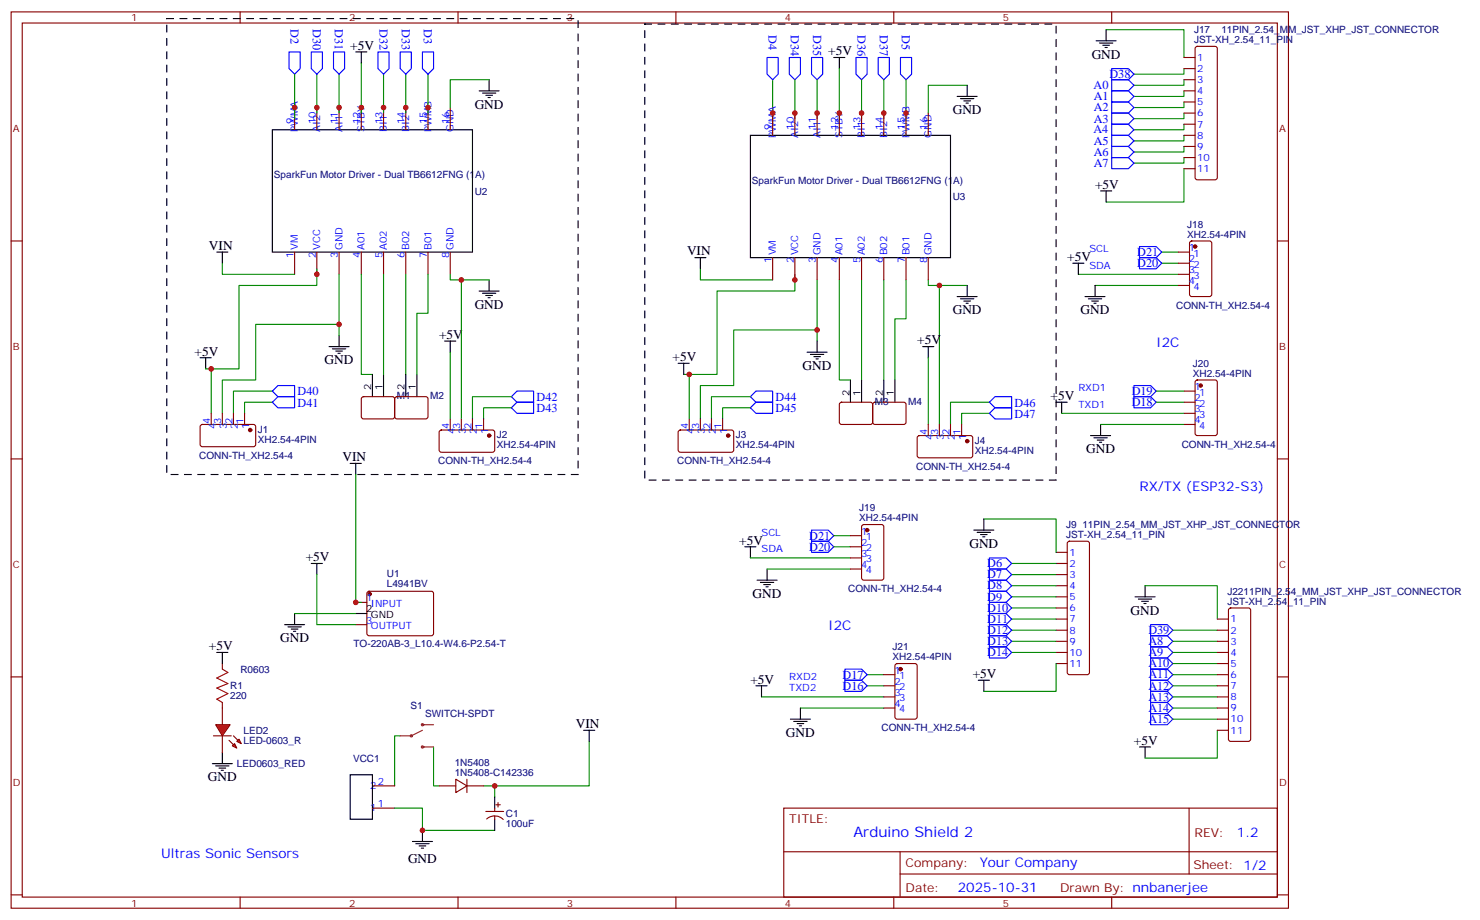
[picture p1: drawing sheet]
<svg xmlns="http://www.w3.org/2000/svg" width="470mm" height="292mm" viewBox="0 0 470 292" stroke-linecap="round" stroke-linejoin="round" font-family="sans-serif">
<g fill="none" stroke="#870000" stroke-width=".35">
<path d="M3.5 3.8h405.4v284.3h-405.4zM7.1 7.3h398.2v277.3h-398.2zM76.2 3.8v3.5M145.3 3.8v3.5M214.5 3.8v3.5M283.6 3.8v3.5M352.8 3.8v3.5M3.5 76.4h3.6M405.3 76.4h3.6M3.5 145.6h3.6M405.3 145.6h3.6M3.5 214.7h3.6"/>
<path d="M70.6 210.5v1.8M405.3 214.7h3.6M70.6 222.8v1.8M248.7 256.4h156.6v28.2h-156.6zM377.3 256.4v20.9M248.7 270.2h156.5M285.6 277.3h119.6M285.6 270.2v14.1M3.5 283.9h3.6M76.2 284.6v3.5M145.3 284.6v3.5M214.5 284.6v3.5"/>
<path d="M283.6 284.6v3.5M352.8 284.6v3.5M405.3 283.9h3.6"/>
</g>
<path d="M204.6 7.7h130.5v144.6h-130.5z" fill="none" stroke="#000" stroke-width=".35" stroke-dasharray="2.1 2.1"/>
<g fill="none" stroke="#000" stroke-width=".35">
<path d="M340.4 83.5h3.6M342.2 83.5v3.5M344.3 94.1h6.4M345.4 94.8h4.2M346.4 95.5h2.1M347.1 96.2h.7M347.5 90.6v3.5M335.1 127.6h3.6M336.9 127.6v3.5M346.1 138.2h6.3M347.1 138.9h4.3M348.2 139.6h2.1"/>
<path d="M349.2 134.7v3.5M111.1 147h3.6M112.9 147v3.5M348.9 140.3h.7M68.8 207h3.5M70.6 207v3.5M70.6 238.7v3.6M67.4 242.3h6.3M68.4 243h4.3M69.5 243.7h2.1M70.2 244.4h.7"/>
</g>
<path d="M368.7 80h5.2M342.2 87h31.7M347.5 90.6h26.4M368.7 83.5h5.2M336.9 131.1h38.8M349.2 134.7h26.5M366.9 124.1h8.8M366.9 127.6h8.8" fill="none" stroke="#008700" stroke-width=".35"/>
<path d="M361.6 78.2h5.3l1.8 1.8-1.8 1.7h-5.3zM361.6 81.7h5.3l1.8 1.8-1.8 1.8h-5.3zM359.8 122.3h5.3l1.8 1.8-1.8 1.7h-5.3zM359.8 125.8h5.3l1.8 1.8-1.8 1.8h-5.3z" fill="none" stroke="#00f" stroke-width=".35"/>
<path d="M70.6 212.3l1.7 1-3.5 1.8 3.5 1.8-3.5 1.4 3.5 1.7-3.5 1.8 1.8 1" fill="none" stroke="#a10000" stroke-width=".35"/>
<g fill="#f00" stroke="#870000" stroke-width=".35">
<path d="M68.4 229.9h4.6l-2.4 3.5z"/>
<path d="M67.7 233.4h5.7z"/>
</g>
<g fill="#870000" stroke="#870000" stroke-width=".35">
<path d="M74.1 233.4l1.4 1.4z"/>
<path d="M72.7 234.8l1.4 1.5z"/>
</g>
<g fill="#f00" stroke="#870000" stroke-width=".35">
<path d="M75.1 235.2l.7-.7 .8 1.4z"/>
<path d="M74.4 235.9l.7 1.4-1.4-.7z"/>
</g>
<g fill="none" stroke="#870000" stroke-width=".35">
<path d="M375.7 18.2h3.5M379.5 14.9l.4-.2h5.7l.5 .2 .2 .5v40.9l-.2 .5-.5 .2h-5.7l-.5-.2-.2-.5v-40.9zM93.5 34.1v7.1M100.5 34.1v7.1M107.6 34.1v7.1M114.7 34.1v7.1M121.7 34.1v7.1M128.8 34.1v7.1M135.8 34.1v7.1M142.9 34.1v7.1M245.2 35.9v7M252.2 35.9v7"/>
<path d="M259.3 35.9v7M266.3 35.9v7M273.4 35.9v7M280.5 35.9v7M287.5 35.9v7M294.6 35.9v7M375.7 21.8h3.5M375.7 25.3h3.5M375.7 28.8h3.5M375.7 32.3h3.5M375.7 35.9h3.5M375.7 39.4h3.5"/>
<path d="M375.7 42.9h3.5M375.7 46.5h3.5M375.7 50h3.5M375.7 53.5h3.5M93.5 80v7M100.5 80v7M107.6 80v7M114.7 80v7M121.7 80v7M128.8 80v7M135.8 80v7M142.9 80v7"/>
<path d="M373.9 80h3.6M377.7 76.7l.5-.3h5.6l.7 .5v16.5l-.4 .6-5.9 .1-.7-.5v-16.4zM245.2 81.7v7.1M252.2 81.7v7.1M259.3 81.7v7.1M266.3 81.7v7.1M273.4 81.7v7.1M280.5 81.7v7.1M287.5 81.7v7.1M294.6 81.7v7.1M373.9 83.5h3.6M373.9 87h3.6"/>
<path d="M373.9 90.6h3.6M63.7 134.9l.5-.2h16.5l.4 .7v5.9l-.7 .4-16.5-.1-.4-.6v-5.6zM67 131.1v3.6M70.6 131.1v3.6M74.1 131.1v3.6M77.6 131.1v3.6M114.9 126l.5-.2 9.4 .1 .4 .6v6l-.7 .4-9.4-.1-.4-.6v-5.7zM125.5 126l.4-.2 9.5 .1 .4 .6v6l-.7 .4-9.4-.1-.5-.6v-5.7zM139.6 136.6l.5-.2 16.5 .1 .4 .6-.1 5.9-.6 .5-16.5-.1-.5-.6v-5.7zM142.9 132.9v3.5M146.4 132.9v3.5M149.9 132.9v3.5"/>
<path d="M153.5 132.9v3.5M215.4 136.6l.5-.2 16.5 .1 .4 .6v5.9l-.7 .5-16.5-.1-.4-.6v-5.7zM218.7 132.9v3.5M222.2 132.9v3.5M225.8 132.9v3.5M229.3 132.9v3.5M266.6 127.8l.5-.2 9.4 .1 .4 .6v5.9l-.7 .5-9.4-.1-.5-.7v-5.6zM277.2 127.8l.4-.2 9.5 .1 .4 .6-.1 5.9-.6 .5-9.4-.1-.5-.7v-5.6zM291.3 138.4l.4-.2h16.5l.5 .7-.1 5.9-.6 .4h-16.5l-.5-.7v-5.6zM294.6 134.7v3.5M298.1 134.7v3.5M301.6 134.7v3.5"/>
<path d="M305.2 134.7v3.5M375.7 124.1h3.5M375.7 127.6h3.5M375.7 131.1h3.5M375.7 134.7h3.5M379.5 120.8l.4-.3h5.7l.6 .5 .1 16.5-.5 .6-5.9 .1-.6-.5-.1-16.5zM269.9 169.9h3.5M269.9 173.5h3.5M269.9 177h3.5M273.6 166.6l.5-.2h5.7l.6 .4 .1 16.5-.5 .7h-5.9l-.6-.4-.1-16.5zM335.1 175.2h3.6M335.1 178.8h3.6"/>
<path d="M338.9 171.9l.5-.2h5.6l.5 .2 .2 .5v40.9l-.2 .5-.5 .2h-5.6l-.5-.2-.2-.5v-40.9zM112.9 191.1h3.5M112.9 198.2h3.5M116.7 187.8l.4-.2h20.1l.4 .7-.1 13-.6 .4-20.1-.1-.4-.6v-12.7zM269.9 180.5h3.5M335.1 196.4h3.6M335.1 199.9h3.6M335.1 182.3h3.6M335.1 185.8h3.6M335.1 189.3h3.6M335.1 192.9h3.6M386.3 196.4h3.5"/>
<path d="M386.3 199.9h3.5M390.1 193.1l.4-.2h5.7l.5 .2 .2 .5v40.9l-.3 .5-.4 .2h-5.7l-.5-.2-.2-.5v-40.9zM280.5 214h3.5M280.5 217.6h3.5M284.2 210.7l.5-.2h5.6l.7 .4v16.5l-.4 .7h-5.9l-.7-.4v-16.5zM335.1 203.4h3.6M335.1 207h3.6M335.1 210.5h3.6M386.3 203.4h3.5M386.3 207h3.5M386.3 210.5h3.5M386.3 214h3.5"/>
<path d="M386.3 217.6h3.5M70.6 224.6v5.3M70.6 233.4v5.3M280.5 221.1h3.5M280.5 224.6h3.5M386.3 221.1h3.5M386.3 224.6h3.5M386.3 228.1h3.5M386.3 231.7h3.5M118.2 249.3h7M118.2 256.4h7M139.3 249.3h5.3"/>
<path d="M144.6 247.2l3.6 2.1-3.6 2.1zM148.2 249.3h5.3M148.2 247.2v4.2M154.2 257.4h5.6M154.4 259.8a3.8 3.8 0 0 1 5.3 .2M157 256.4v1M157 258.8v1.1M157.3 255.3h1.4M158 254.6v1.4"/>
</g>
<g fill="none" stroke="#008700" stroke-width=".35">
<path d="M351 9.4h24.7v8.8M93.5 23.5v14.1M100.5 23.5v12.4M107.6 23.5v12.4M114.7 20v15.9M121.7 23.5v12.4M128.8 23.5v12.4M135.8 23.5v12.4M155.2 25.3h-12.3v8.8M245.2 25.3v14.1M252.2 25.3v12.3M259.3 25.3v12.3"/>
<path d="M266.3 21.8v15.8M273.4 25.3v12.3M280.5 25.3v12.3M287.5 25.3v12.3M306.9 27.1h-12.3v8.8M375.7 21.8v1.7h-15.9M375.7 39.4v1.8h-15.9M375.7 35.9v1.7h-15.9M375.7 32.3v1.8h-15.9M375.7 28.8v1.8h-15.9M375.7 25.3v1.8h-15.9M375.7 53.5v10.6h-24.7"/>
<path d="M375.7 50v1.8h-15.9M375.7 46.5v1.7h-15.9M375.7 42.9v1.8h-15.9M70.6 83.5v3.5h22.9M100.5 85.3v5.3h-24.7v26.4h-10.5M107.6 87v19.4M114.7 87v31.8h3.5M121.7 87v31.8M128.8 87v31.8M135.8 87v12.4h-3.5v19.4M142.9 87v1.8h12.3M146.4 88.8v44.1"/>
<path d="M222.2 85.3v3.5h23M252.2 87v5.3h-24.7v26.5h-10.5M259.3 88.8v19.4M266.3 88.8v31.7h3.6M273.4 88.8v31.7M280.5 88.8v31.7M287.5 88.8v12.3h-3.5v19.4M294.6 88.8v1.8h12.3M298.1 90.6v44.1M67 117v14.1M107.6 102.9h-26.5v17.6h-10.5v10.6M142.9 111.7v21.2"/>
<path d="M218.7 118.8v14.1M259.3 104.7h-26.5v17.6h-10.6v10.6M294.6 113.5v21.2M86.4 127.6h-8.8v3.5M86.4 124.1h-12.3v7M162.3 125.8h-12.4v7.1M162.3 129.4h-8.8v3.5M238.1 125.8h-12.3v7.1M238.1 129.4h-8.8v3.5M314 131.1h-8.8v3.6M314 127.6h-12.4v7.1M112.9 150.5v40.6h1.8"/>
<path d="M238.1 177h31.8M264.6 169.9h5.3M264.6 173.5h5.3M312.2 164.6h22.9v10.6M321 178.8h14.1M93.5 194.6h19.4M100.5 182.3v15.9h12.4M243.4 180.5h26.5M321 199.9h14.1M321 196.4h14.1M321 192.9h14.1M321 189.3h14.1"/>
<path d="M321 185.8h14.1M321 182.3h14.1M363.4 185.8h22.9v10.6M372.2 199.9h14.1M275.2 217.6h5.3M275.2 214h5.3M321 203.4h14.1M321 207h14.1M335.1 210.5v8.8h-22.9M372.2 217.6h14.1M372.2 214h14.1M372.2 203.4h14.1"/>
<path d="M372.2 207h14.1M372.2 210.5h14.1M127 233.4h-1.8v15.9M137.6 237v12.3h1.7M187 235.2v14.1h-33.5M241.7 221.1h38.8M254 224.6h26.5M372.2 224.6h14.1M372.2 221.1h14.1M372.2 228.1h14.1M386.3 231.7v8.8h-22.9M125.2 256.4h8.9v7h22.9"/>
<path d="M157 249.3v3.5"/>
</g>
<g fill="none" stroke="#000" stroke-width=".35">
<path d="M112.9 16.5h3.5M114.7 16.5v3.5M264.6 18.2h3.5M266.3 18.2v3.6M347.8 12.9h6.4M348.9 13.7h4.2M350 14.4h2.1M350.7 15.1h.7M351 9.4v3.5M152 28.8h6.4M153.1 29.5h4.2M154.2 30.2h2.1"/>
<path d="M154.9 30.9h.7M155.2 25.3v3.5M303.7 30.6h6.4M304.8 31.3h4.2M305.9 32h2.1M306.6 32.7h.7M306.9 27.1v3.5M86.4 41.2h63.5v38.8h-63.5zM238.1 42.9h63.5v38.8h-63.5zM68.8 80h3.5M70.6 80v3.5M349.2 60.6h3.6"/>
<path d="M351 60.6v3.5M152 92.3h6.4M153.1 93h4.2M154.2 93.7h2.1M154.9 94.4h.7M155.2 88.8v3.5M220.5 81.7h3.5M222.2 81.7v3.6M303.7 94.1h6.4M304.8 94.8h4.2M305.9 95.5h2.1M306.6 96.2h.7"/>
<path d="M306.9 90.6v3.5M63.5 113.5h3.5M65.3 113.5v3.5M104.4 110h6.4M105.5 110.7h4.2M106.5 111.4h2.2M107.2 112.1h.7M107.6 106.4v3.6M118.2 118.8v7M121.7 118.8v7M128.8 118.8v7M132.3 118.8v7"/>
<path d="M141.1 108.2h3.5M142.9 108.2v3.5M215.2 115.3h3.5M217 115.3v3.5M256.1 111.7h6.4M257.2 112.4h4.2M258.2 113.1h2.1M258.9 113.8h.7M259.3 108.2v3.5M292.8 110h3.5M294.6 110v3.5M269.9 120.5v7.1"/>
<path d="M273.4 120.5v7.1M280.5 120.5v7.1M284 120.5v7.1M98.8 178.8h3.5M100.5 178.8v3.5M236.4 173.5h3.5M238.1 173.5v3.5M309 168.2h6.4M310.1 168.9h4.2M311.1 169.6h2.2M311.9 170.3h.7M312.2 164.6v3.6"/>
<path d="M90.3 198.2h6.4M91.4 198.9h4.2M92.4 199.6h2.1M93.5 194.6v3.6M112.9 194.6h3.5M240.2 184h6.4M241.3 184.7h4.2M242.4 185.5h2.1M243.1 186.2h.7M243.4 180.5v3.5M360.2 189.3h6.3M361.2 190h4.3"/>
<path d="M362.3 190.7h2.1M363 191.5h.7M363.4 185.8v3.5M93.1 200.3h.7M239.9 217.6h3.5M241.7 217.6v3.5M310.4 215.8h3.6M312.2 215.8v3.5M185.2 231.7h3.5M187 231.7v3.5M250.8 228.1h6.4M251.9 228.8h4.2"/>
<path d="M252.9 229.6h2.2M253.6 230.3h.8M254 224.6v3.5M361.6 237h3.5M363.4 237v3.5M111.1 245.8h7.1v14.1h-7.1zM157 252.8v3.6M157 259.9v3.5M130.9 266.9h6.3M131.9 267.7h4.3M133 268.4h2.1M133.7 269.1h.7"/>
<path d="M134.1 263.4v3.5"/>
</g>
<g fill="none" stroke="#00f" stroke-width=".35">
<path d="M91.7 16.5h3.5v5.3l-1.7 1.7-1.8-1.7zM98.8 16.5h3.5v5.3l-1.8 1.7-1.7-1.7zM105.8 16.5h3.6v5.3l-1.8 1.7-1.8-1.7zM119.9 16.5h3.6v5.3l-1.8 1.7-1.8-1.7zM127 16.5h3.5v5.3l-1.7 1.7-1.8-1.7zM134.1 16.5h3.5v5.3l-1.8 1.7-1.7-1.7zM243.4 18.2h3.5v5.3l-1.7 1.8-1.8-1.8zM250.5 18.2h3.5v5.3l-1.8 1.8-1.7-1.8zM257.5 18.2h3.6v5.3l-1.8 1.8-1.8-1.8zM271.6 18.2h3.6v5.3l-1.8 1.8-1.8-1.8zM278.7 18.2h3.5v5.3l-1.7 1.8-1.8-1.8zM285.8 18.2h3.5v5.3l-1.8 1.8-1.7-1.8z"/>
<path d="M352.8 21.8h5.3l1.7 1.7-1.7 1.8h-5.3zM352.8 25.3h5.3l1.7 1.8-1.7 1.7h-5.3zM352.8 28.8h5.3l1.7 1.8-1.7 1.7h-5.3zM352.8 32.3h5.3l1.7 1.8-1.7 1.8h-5.3zM352.8 35.9h5.3l1.7 1.7-1.7 1.8h-5.3zM352.8 39.4h5.3l1.7 1.8-1.7 1.7h-5.3zM352.8 42.9h5.3l1.7 1.8-1.7 1.8h-5.3zM352.8 46.5h5.3l1.7 1.7-1.7 1.8h-5.3zM352.8 50h5.3l1.7 1.8-1.7 1.7h-5.3zM86.4 127.6l1.8-1.8h5.3v3.6h-5.3zM86.4 124.1l1.8-1.8h5.3v3.5h-5.3zM162.3 125.8l1.7-1.7h5.3v3.5h-5.3z"/>
<path d="M162.3 129.4l1.7-1.8h5.3v3.5h-5.3zM238.1 125.8l1.8-1.7h5.3v3.5h-5.3zM238.1 129.4l1.8-1.8h5.3v3.5h-5.3zM314 131.1l1.7-1.7h5.3v3.5h-5.3zM314 127.6l1.7-1.8h5.3v3.6h-5.3zM257.5 168.2h5.3l1.8 1.7-1.8 1.8h-5.3zM257.5 171.7h5.3l1.8 1.8-1.8 1.7h-5.3zM314 177h5.3l1.7 1.8-1.7 1.7h-5.3zM314 180.5h5.3l1.7 1.8-1.7 1.7h-5.3zM314 184h5.3l1.7 1.8-1.7 1.8h-5.3zM314 187.6h5.3l1.7 1.7-1.7 1.8h-5.3zM314 191.1h5.3l1.7 1.8-1.7 1.7h-5.3z"/>
<path d="M314 194.6h5.3l1.7 1.8-1.7 1.8h-5.3zM314 198.2h5.3l1.7 1.7-1.7 1.8h-5.3zM365.1 198.2h5.3l1.8 1.7-1.8 1.8h-5.3zM268.1 215.8h5.3l1.8 1.8-1.8 1.7h-5.3zM268.1 212.3h5.3l1.8 1.7-1.8 1.8h-5.3zM314 201.7h5.3l1.7 1.7-1.7 1.8h-5.3zM314 205.2h5.3l1.7 1.8-1.7 1.7h-5.3zM365.1 219.3h5.3l1.8 1.8-1.8 1.7h-5.3zM365.1 215.8h5.3l1.8 1.8-1.8 1.7h-5.3zM365.1 212.3h5.3l1.8 1.7-1.8 1.8h-5.3zM365.1 208.7h5.3l1.8 1.8-1.8 1.8h-5.3zM365.1 205.2h5.3l1.8 1.8-1.8 1.7h-5.3z"/>
<path d="M365.1 201.7h5.3l1.8 1.7-1.8 1.8h-5.3zM365.1 226.4h5.3l1.8 1.7-1.8 1.8h-5.3zM365.1 222.8h5.3l1.8 1.8-1.8 1.8h-5.3z"/>
</g>
<path d="M52.9 5.9h130.5v144.6h-130.5z" fill="none" stroke="#000" stroke-width=".35" stroke-dasharray="2.1 2.1"/>
<g fill="#870000" stroke="#870000" stroke-width=".35">
<circle cx="79.4" cy="136.4" r=".53"/>
<circle cx="155.2" cy="138.2" r=".53"/>
<circle cx="231.1" cy="138.2" r=".53"/>
<circle cx="306.9" cy="139.9" r=".53"/>
<circle cx="275.2" cy="168.2" r=".53"/>
<circle cx="379.2" cy="78.2" r=".53"/>
<circle cx="381" cy="122.3" r=".53"/>
<circle cx="285.7" cy="212.3" r=".53"/>
<circle cx="117.3" cy="188.5" r=".53"/>
</g>
<g fill="none" stroke="#8c2424" stroke-width=".35">
<path d="M134.1 231.7l-3.6 1.7h-3.5M134.1 237h3.5M134.1 229.9h3.5"/>
<circle cx="130.5" cy="233.4" r=".35"/>
<circle cx="134.1" cy="237" r=".35"/>
<circle cx="134.1" cy="229.9" r=".35"/>
</g>
<g fill="#c00">
<circle cx="252.2" cy="88.8" r=".88"/>
<circle cx="287.5" cy="35.9" r=".88"/>
<circle cx="280.5" cy="35.9" r=".88"/>
<circle cx="273.4" cy="35.9" r=".88"/>
<circle cx="266.3" cy="35.9" r=".88"/>
<circle cx="259.3" cy="35.9" r=".88"/>
<circle cx="252.2" cy="35.9" r=".88"/>
<circle cx="245.2" cy="35.9" r=".88"/>
<circle cx="218.7" cy="118.8" r=".88"/>
<circle cx="259.3" cy="104.7" r=".88"/>
<circle cx="298.1" cy="90.6" r=".88"/>
<circle cx="146.4" cy="88.8" r=".88"/>
<circle cx="107.6" cy="102.9" r=".88"/>
<circle cx="67" cy="117" r=".88"/>
<circle cx="93.5" cy="34.1" r=".88"/>
<circle cx="100.5" cy="34.1" r=".88"/>
<circle cx="107.6" cy="34.1" r=".88"/>
<circle cx="114.7" cy="34.1" r=".88"/>
<circle cx="121.7" cy="34.1" r=".88"/>
<circle cx="128.8" cy="34.1" r=".88"/>
<circle cx="135.8" cy="34.1" r=".88"/>
<circle cx="100.5" cy="87" r=".88"/>
<circle cx="112.9" cy="191.1" r=".88"/>
<circle cx="157" cy="249.3" r=".88"/>
<circle cx="134.1" cy="263.4" r=".88"/>
</g>
<text font-size="4.6" fill="#00f" x="270.8" y="265.4">Arduino Shield 2</text>
<g font-size="4.2">
<text x="111.1" y="15.8">+5V</text>
<text x="262.8" y="17.5">+5V</text>
<text x="346.4" y="18.6">GND</text>
<text x="150.6" y="34.5">GND</text>
<text x="302.3" y="36.2">GND</text>
<text x="347.5" y="59.9">+5V</text>
<text x="66.3" y="79.3">VIN</text>
<text x="218" y="81">VIN</text>
<text x="338.7" y="82.8">+5V</text>
<text x="150.6" y="98">GND</text>
<text x="302.3" y="99.7">GND</text>
<text x="342.9" y="99.7">GND</text>
<text x="139.3" y="107.5">+5V</text>
<text x="61.7" y="112.8">+5V</text>
<text x="291" y="109.3">+5V</text>
<text x="103" y="115.6">GND</text>
<text x="213.4" y="114.5">+5V</text>
<text x="254.7" y="117.4">GND</text>
<text x="333.4" y="126.9">+5V</text>
<text x="344.7" y="143.8">GND</text>
<text x="108.7" y="146.3">VIN</text>
<text x="234.6" y="172.8">+5V</text>
<text x="307.6" y="173.8">GND</text>
<text x="97" y="178">+5V</text>
<text x="238.8" y="189.7">GND</text>
<text x="358.8" y="195">GND</text>
<text x="88.9" y="203.8">GND</text>
<text x="66.3" y="206.3">+5V</text>
<text x="308.7" y="215.1">+5V</text>
<text x="238.1" y="216.9">+5V</text>
<text x="182.7" y="231">VIN</text>
<text x="249.4" y="233.8">GND</text>
<text x="359.8" y="236.3">+5V</text>
<text x="66" y="247.9">GND</text>
<text x="129.5" y="273.6">GND</text>
</g>
<g font-size="4.2" fill="#00f">
<text x="366.9" y="110">I2C</text>
<text x="361.6" y="155.8">RX/TX (ESP32-S3)</text>
<text x="262.8" y="199.9">I2C</text>
<text x="392.5" y="265.6">1.2</text>
<text x="51.2" y="272.2">Ultras Sonic Sensors</text>
<text x="310.9" y="275.2">Your Company</text>
<text x="304" y="283">2025-10-31</text>
</g>
<g font-size="3.9" fill="#00f">
<text x="92.2" y="9.3" transform="rotate(90 92.2 9.3)">D2</text>
<text x="99.2" y="9.3" transform="rotate(90 99.2 9.3)">D30</text>
<text x="106.3" y="9.3" transform="rotate(90 106.3 9.3)">D31</text>
<text x="120.4" y="9.3" transform="rotate(90 120.4 9.3)">D32</text>
<text x="127.5" y="9.3" transform="rotate(90 127.5 9.3)">D33</text>
<text x="134.5" y="9.3" transform="rotate(90 134.5 9.3)">D3</text>
<text x="243.9" y="11" transform="rotate(90 243.9 11)">D4</text>
<text x="250.9" y="11" transform="rotate(90 250.9 11)">D34</text>
<text x="258" y="11" transform="rotate(90 258 11)">D35</text>
<text x="272.1" y="11" transform="rotate(90 272.1 11)">D36</text>
<text x="279.2" y="11" transform="rotate(90 279.2 11)">D37</text>
<text x="286.2" y="11" transform="rotate(90 286.2 11)">D5</text>
<text x="347" y="28.3">A0</text>
<text x="352.1" y="24.8">D38</text>
<text x="347.1" y="31.8">A1</text>
<text x="347.1" y="35.3">A2</text>
<text x="347.1" y="38.9">A3</text>
<text x="347" y="42.3">A4</text>
<text x="347.1" y="45.9">A5</text>
<text x="347.1" y="49.4">A6</text>
<text x="347.1" y="52.9">A7</text>
<text x="360.9" y="81.2">D21</text>
<text x="360.9" y="84.8">D20</text>
<text x="94.4" y="125.5">D40</text>
<text x="359.1" y="125.3">D19</text>
<text x="94.4" y="129">D41</text>
<text x="170.3" y="127.2">D42</text>
<text x="170.3" y="130.8">D43</text>
<text x="246.1" y="127.2">D44</text>
<text x="246.1" y="130.8">D45</text>
<text x="322" y="129">D46</text>
<text x="359.1" y="128.9">D18</text>
<text x="322" y="132.5">D47</text>
<text x="256.8" y="171.2">D21</text>
<text x="256.8" y="174.7">D20</text>
<text x="313.3" y="180">D6</text>
<text x="313.3" y="183.5">D7</text>
<text x="313.3" y="187">D8</text>
<text x="313.3" y="190.5">D9</text>
<text x="313.3" y="194.1">D10</text>
<text x="313.3" y="197.6">D11</text>
<text x="313.3" y="201.1">D12</text>
<text x="364.4" y="201.1">D39</text>
<text x="313.3" y="204.6">D13</text>
<text x="313.3" y="208.2">D14</text>
<text x="364.4" y="208.2">A9</text>
<text x="364.4" y="204.6">A8</text>
<text x="267.4" y="215.3">D17</text>
<text x="364.4" y="215.2">A11</text>
<text x="364.4" y="211.7">A10</text>
<text x="267.4" y="218.8">D16</text>
<text x="364.4" y="218.8">A12</text>
<text x="364.4" y="225.8">A14</text>
<text x="364.4" y="222.3">A13</text>
<text x="364.4" y="229.3">A15</text>
</g>
<g font-size="3.9" fill="#800">
<text x="250.5" y="260.9">TITLE:</text>
<text x="379.1" y="265.6">REV:</text>
<text x="287.4" y="275.1">Company:</text>
<text x="378.7" y="275.8">Sheet: 1/2</text>
<text x="287.4" y="282.8">Date:</text>
<text x="336.4" y="282.9">Drawn By: nnbanerjee</text>
</g>
<g font-size="3.2" fill="#800">
<text x="41.6" y="6.8">1</text>
<text x="110.8" y="6.8">2</text>
<text x="179.9" y="6.8">3</text>
<text x="249.1" y="6.8">4</text>
<text x="318.2" y="6.8">5</text>
<text x="4.1" y="41.9">A</text>
<text x="405.9" y="41.9">A</text>
<text x="4.1" y="111">B</text>
<text x="405.9" y="111">B</text>
<text x="4.1" y="180.2">C</text>
<text x="405.9" y="180.2">C</text>
<text x="4.1" y="249.3">D</text>
<text x="405.9" y="249.3">D</text>
<text x="41.6" y="287.6">1</text>
<text x="110.8" y="287.6">2</text>
<text x="179.9" y="287.6">3</text>
<text x="249.1" y="287.6">4</text>
<text x="318.2" y="287.6">5</text>
</g>
<g font-size="3.2" fill="#000080">
<text x="378.9" y="10.5">J17</text>
<text x="387.6" y="10.5">11PIN_2.54_MM_JST_XHP_JST_CONNECTOR</text>
<text x="378.9" y="13.7">JST-XH_2.54_11_PIN</text>
<text x="86.9" y="56.5">SparkFun Motor Driver - Dual TB6612FNG (1A)</text>
<text x="238.6" y="58.2">SparkFun Motor Driver - Dual TB6612FNG (1A)</text>
<text x="150.6" y="61.7">U2</text>
<text x="302.3" y="63.5">U3</text>
<text x="376.8" y="75.4">XH2.54-4PIN</text>
<text x="376.8" y="72.3">J18</text>
<text x="373.2" y="97.9">CONN-TH_XH2.54-4</text>
<text x="378.5" y="119.5">XH2.54-4PIN</text>
<text x="378.5" y="116.4">J20</text>
<text x="125.9" y="126.6">M1</text>
<text x="136.5" y="126.6">M2</text>
<text x="277.6" y="128.4">M3</text>
<text x="288.2" y="128.4">M4</text>
<text x="81.8" y="137.3">J1</text>
<text x="81.8" y="140.4">XH2.54-4PIN</text>
<text x="157.7" y="142.2">XH2.54-4PIN</text>
<text x="157.7" y="139.1">J2</text>
<text x="233.5" y="142.2">XH2.54-4PIN</text>
<text x="233.5" y="139.1">J3</text>
<text x="309.4" y="143.9">XH2.54-4PIN</text>
<text x="309.4" y="140.9">J4</text>
<text x="375" y="142">CONN-TH_XH2.54-4</text>
<text x="63.2" y="145.6">CONN-TH_XH2.54-4</text>
<text x="139.1" y="147.3">CONN-TH_XH2.54-4</text>
<text x="214.9" y="147.3">CONN-TH_XH2.54-4</text>
<text x="290.8" y="149.1">CONN-TH_XH2.54-4</text>
<text x="272.7" y="165.3">XH2.54-4PIN</text>
<text x="272.7" y="162.2">J19</text>
<text x="338.3" y="167.5">J9</text>
<text x="343.5" y="167.5">11PIN_2.54_MM_JST_XHP_JST_CONNECTOR</text>
<text x="338.3" y="170.6">JST-XH_2.54_11_PIN</text>
<text x="122.8" y="183.1">U1</text>
<text x="122.8" y="186.2">L4941BV</text>
<text x="269.2" y="187.9">CONN-TH_XH2.54-4</text>
<text x="389.5" y="191.8">JST-XH_2.54_11_PIN</text>
<text x="389.5" y="188.6">J2211PIN_2.54_MM_JST_XHP_JST_CONNECTOR</text>
<text x="112.2" y="205.2">TO-220AB-3_L10.4-W4.6-P2.54-T</text>
<text x="283.3" y="209.4">XH2.54-4PIN</text>
<text x="283.3" y="206.3">J21</text>
<text x="76.3" y="213.4">R0603</text>
<text x="73" y="221.9">220</text>
<text x="73" y="218.7">R1</text>
<text x="130.3" y="224.9">S1</text>
<text x="134.9" y="227.5">SWITCH-SPDT</text>
<text x="77.3" y="232.8">LED2</text>
<text x="279.8" y="232">CONN-TH_XH2.54-4</text>
<text x="77.3" y="236">LED-0603_R</text>
<text x="75.2" y="243.3">LED0603_RED</text>
<text x="112" y="241.7">VCC1</text>
<text x="144.3" y="242.9">1N5408</text>
<text x="144.3" y="246.1">1N5408-C142336</text>
<text x="160.5" y="262.4">100uF</text>
<text x="160.5" y="259.3">C1</text>
</g>
<g font-size="3.2" fill="#00f">
<text x="379.9" y="19.3">1</text>
<text x="379.9" y="22.8">2</text>
<text x="379.9" y="26.4">3</text>
<text x="379.9" y="29.9">4</text>
<text x="379.9" y="33.4">5</text>
<text x="93.1" y="39.4" transform="rotate(-90 93.1 39.4)">9</text>
<text x="94.5" y="41.9" transform="rotate(-90 94.5 41.9)">PWMA</text>
<text x="100.2" y="39.4" transform="rotate(-90 100.2 39.4)">10</text>
<text x="101.6" y="41.9" transform="rotate(-90 101.6 41.9)">AI2</text>
<text x="107.2" y="39.4" transform="rotate(-90 107.2 39.4)">11</text>
<text x="108.7" y="41.9" transform="rotate(-90 108.7 41.9)">AI1</text>
<text x="114.3" y="39.4" transform="rotate(-90 114.3 39.4)">12</text>
<text x="115.7" y="41.9" transform="rotate(-90 115.7 41.9)">STBY</text>
<text x="121.4" y="39.4" transform="rotate(-90 121.4 39.4)">13</text>
<text x="122.8" y="41.9" transform="rotate(-90 122.8 41.9)">BI1</text>
<text x="128.4" y="39.4" transform="rotate(-90 128.4 39.4)">14</text>
<text x="129.8" y="41.9" transform="rotate(-90 129.8 41.9)">BI2</text>
<text x="135.5" y="39.4" transform="rotate(-90 135.5 39.4)">15</text>
<text x="136.9" y="41.9" transform="rotate(-90 136.9 41.9)">PWMB</text>
<text x="142.5" y="39.4" transform="rotate(-90 142.5 39.4)">16</text>
<text x="143.9" y="41.9" transform="rotate(-90 143.9 41.9)">GND</text>
<text x="244.8" y="41.2" transform="rotate(-90 244.8 41.2)">9</text>
<text x="251.9" y="41.2" transform="rotate(-90 251.9 41.2)">10</text>
<text x="258.9" y="41.2" transform="rotate(-90 258.9 41.2)">11</text>
<text x="266" y="41.2" transform="rotate(-90 266 41.2)">12</text>
<text x="273" y="41.2" transform="rotate(-90 273 41.2)">13</text>
<text x="280.1" y="41.2" transform="rotate(-90 280.1 41.2)">14</text>
<text x="287.2" y="41.2" transform="rotate(-90 287.2 41.2)">15</text>
<text x="294.2" y="41.2" transform="rotate(-90 294.2 41.2)">16</text>
<text x="379.9" y="36.9">6</text>
<text x="379.9" y="40.5">7</text>
<text x="246.2" y="43.6" transform="rotate(-90 246.2 43.6)">PWMA</text>
<text x="253.3" y="43.6" transform="rotate(-90 253.3 43.6)">AI2</text>
<text x="260.3" y="43.6" transform="rotate(-90 260.3 43.6)">AI1</text>
<text x="267.4" y="43.6" transform="rotate(-90 267.4 43.6)">STBY</text>
<text x="274.5" y="43.6" transform="rotate(-90 274.5 43.6)">BI1</text>
<text x="281.5" y="43.6" transform="rotate(-90 281.5 43.6)">BI2</text>
<text x="288.6" y="43.6" transform="rotate(-90 288.6 43.6)">PWMB</text>
<text x="295.6" y="43.6" transform="rotate(-90 295.6 43.6)">GND</text>
<text x="379.9" y="44">8</text>
<text x="379.9" y="47.5">9</text>
<text x="379.9" y="51">10</text>
<text x="379.9" y="54.6">11</text>
<text x="93.1" y="81.7" transform="rotate(-90 93.1 81.7)">1</text>
<text x="94.5" y="79.3" transform="rotate(-90 94.5 79.3)">VM</text>
<text x="100.2" y="81.7" transform="rotate(-90 100.2 81.7)">2</text>
<text x="101.6" y="79.3" transform="rotate(-90 101.6 79.3)">VCC</text>
<text x="107.2" y="81.7" transform="rotate(-90 107.2 81.7)">3</text>
<text x="108.7" y="79.3" transform="rotate(-90 108.7 79.3)">GND</text>
<text x="114.3" y="81.7" transform="rotate(-90 114.3 81.7)">4</text>
<text x="115.7" y="79.3" transform="rotate(-90 115.7 79.3)">A01</text>
<text x="121.4" y="81.7" transform="rotate(-90 121.4 81.7)">5</text>
<text x="122.8" y="79.3" transform="rotate(-90 122.8 79.3)">A02</text>
<text x="128.4" y="81.7" transform="rotate(-90 128.4 81.7)">6</text>
<text x="129.8" y="79.3" transform="rotate(-90 129.8 79.3)">B02</text>
<text x="135.5" y="81.7" transform="rotate(-90 135.5 81.7)">7</text>
<text x="136.9" y="79.3" transform="rotate(-90 136.9 79.3)">B01</text>
<text x="142.5" y="81.7" transform="rotate(-90 142.5 81.7)">8</text>
<text x="143.9" y="79.3" transform="rotate(-90 143.9 79.3)">GND</text>
<text x="244.8" y="83.5" transform="rotate(-90 244.8 83.5)">1</text>
<text x="246.2" y="81" transform="rotate(-90 246.2 81)">VM</text>
<text x="251.9" y="83.5" transform="rotate(-90 251.9 83.5)">2</text>
<text x="253.3" y="81" transform="rotate(-90 253.3 81)">VCC</text>
<text x="258.9" y="83.5" transform="rotate(-90 258.9 83.5)">3</text>
<text x="260.3" y="81" transform="rotate(-90 260.3 81)">GND</text>
<text x="266" y="83.5" transform="rotate(-90 266 83.5)">4</text>
<text x="267.4" y="81" transform="rotate(-90 267.4 81)">A01</text>
<text x="273" y="83.5" transform="rotate(-90 273 83.5)">5</text>
<text x="274.5" y="81" transform="rotate(-90 274.5 81)">A02</text>
<text x="280.1" y="83.5" transform="rotate(-90 280.1 83.5)">6</text>
<text x="281.5" y="81" transform="rotate(-90 281.5 81)">B02</text>
<text x="287.2" y="83.5" transform="rotate(-90 287.2 83.5)">7</text>
<text x="288.6" y="81" transform="rotate(-90 288.6 81)">B01</text>
<text x="294.2" y="83.5" transform="rotate(-90 294.2 83.5)">8</text>
<text x="295.6" y="81" transform="rotate(-90 295.6 81)">GND</text>
<text x="345.7" y="80">SCL</text>
<text x="377.3" y="79.6">1</text>
<text x="377.3" y="83.1">2</text>
<text x="378.8" y="81.4">1</text>
<text x="345.7" y="85.3">SDA</text>
<text x="377.3" y="86.7">3</text>
<text x="378.8" y="84.9">2</text>
<text x="378.8" y="88.4">3</text>
<text x="377.3" y="90.2">4</text>
<text x="378.8" y="92">4</text>
<text x="342.2" y="124.1">RXD1</text>
<text x="379.1" y="123.7">1</text>
<text x="380.5" y="125.5">1</text>
<text x="342.2" y="129.4">TXD1</text>
<text x="379.1" y="127.2">2</text>
<text x="379.1" y="130.8">3</text>
<text x="380.5" y="129">2</text>
<text x="66.7" y="134.5" transform="rotate(-90 66.7 134.5)">4</text>
<text x="68.4" y="136" transform="rotate(-90 68.4 136)">4</text>
<text x="70.2" y="134.5" transform="rotate(-90 70.2 134.5)">3</text>
<text x="72" y="136" transform="rotate(-90 72 136)">3</text>
<text x="73.7" y="134.5" transform="rotate(-90 73.7 134.5)">2</text>
<text x="75.5" y="136" transform="rotate(-90 75.5 136)">2</text>
<text x="77.3" y="134.5" transform="rotate(-90 77.3 134.5)">1</text>
<text x="79" y="136" transform="rotate(-90 79 136)">1</text>
<text x="142.5" y="136.2" transform="rotate(-90 142.5 136.2)">4</text>
<text x="144.3" y="137.7" transform="rotate(-90 144.3 137.7)">4</text>
<text x="146" y="136.2" transform="rotate(-90 146 136.2)">3</text>
<text x="147.8" y="137.7" transform="rotate(-90 147.8 137.7)">3</text>
<text x="149.6" y="136.2" transform="rotate(-90 149.6 136.2)">2</text>
<text x="151.3" y="137.7" transform="rotate(-90 151.3 137.7)">2</text>
<text x="153.1" y="136.2" transform="rotate(-90 153.1 136.2)">1</text>
<text x="154.9" y="137.7" transform="rotate(-90 154.9 137.7)">1</text>
<text x="218.4" y="136.2" transform="rotate(-90 218.4 136.2)">4</text>
<text x="220.1" y="137.7" transform="rotate(-90 220.1 137.7)">4</text>
<text x="221.9" y="136.2" transform="rotate(-90 221.9 136.2)">3</text>
<text x="223.7" y="137.7" transform="rotate(-90 223.7 137.7)">3</text>
<text x="225.4" y="136.2" transform="rotate(-90 225.4 136.2)">2</text>
<text x="227.2" y="137.7" transform="rotate(-90 227.2 137.7)">2</text>
<text x="229" y="136.2" transform="rotate(-90 229 136.2)">1</text>
<text x="230.7" y="137.7" transform="rotate(-90 230.7 137.7)">1</text>
<text x="379.1" y="134.3">4</text>
<text x="380.5" y="132.5">3</text>
<text x="380.5" y="136.1">4</text>
<text x="294.2" y="138" transform="rotate(-90 294.2 138)">4</text>
<text x="296" y="139.5" transform="rotate(-90 296 139.5)">4</text>
<text x="297.7" y="138" transform="rotate(-90 297.7 138)">3</text>
<text x="299.5" y="139.5" transform="rotate(-90 299.5 139.5)">3</text>
<text x="301.3" y="138" transform="rotate(-90 301.3 138)">2</text>
<text x="303" y="139.5" transform="rotate(-90 303 139.5)">2</text>
<text x="304.8" y="138" transform="rotate(-90 304.8 138)">1</text>
<text x="306.6" y="139.5" transform="rotate(-90 306.6 139.5)">1</text>
<text x="241.7" y="169.9">SCL</text>
<text x="273.2" y="169.6">1</text>
<text x="273.2" y="173.1">2</text>
<text x="274.7" y="171.3">1</text>
<text x="241.7" y="175.2">SDA</text>
<text x="273.2" y="176.6">3</text>
<text x="274.7" y="174.9">2</text>
<text x="274.7" y="178.4">3</text>
<text x="339.4" y="176.3">1</text>
<text x="339.4" y="179.8">2</text>
<text x="273.2" y="180.2">4</text>
<text x="274.7" y="181.9">4</text>
<text x="339.4" y="183.3">3</text>
<text x="116.2" y="190.7">1</text>
<text x="339.4" y="186.9">4</text>
<text x="339.4" y="190.4">5</text>
<text x="116.2" y="197.8">3</text>
<text x="117.7" y="192.5">INPUT</text>
<text x="339.4" y="193.9">6</text>
<text x="339.4" y="197.4">7</text>
<text x="390.5" y="197.4">1</text>
<text x="117.7" y="199.6">OUTPUT</text>
<text x="339.4" y="201">8</text>
<text x="390.5" y="201">2</text>
<text x="339.4" y="204.5">9</text>
<text x="339.4" y="208">10</text>
<text x="390.5" y="204.5">3</text>
<text x="390.5" y="208">4</text>
<text x="250.5" y="215.8">RXD2</text>
<text x="283.8" y="213.7">1</text>
<text x="285.3" y="215.4">1</text>
<text x="339.4" y="211.6">11</text>
<text x="390.5" y="211.6">5</text>
<text x="390.5" y="215.1">6</text>
<text x="250.5" y="219.3">TXD2</text>
<text x="283.8" y="217.2">2</text>
<text x="283.8" y="220.7">3</text>
<text x="285.3" y="219">2</text>
<text x="390.5" y="218.6">7</text>
<text x="283.8" y="224.3">4</text>
<text x="285.3" y="222.5">3</text>
<text x="285.3" y="226">4</text>
<text x="390.5" y="222.1">8</text>
<text x="390.5" y="225.7">9</text>
<text x="390.5" y="229.2">10</text>
<text x="390.5" y="232.7">11</text>
<text x="117.5" y="250.4">2</text>
<text x="119.9" y="249">2</text>
<text x="117.5" y="257.4">1</text>
<text x="119.9" y="256">1</text>
</g>
<g font-size="3.2">
<text x="117.8" y="123.7" transform="rotate(-90 117.8 123.7)">2</text>
<text x="121.4" y="123.7" transform="rotate(-90 121.4 123.7)">1</text>
<text x="128.4" y="123.7" transform="rotate(-90 128.4 123.7)">2</text>
<text x="131.9" y="123.7" transform="rotate(-90 131.9 123.7)">1</text>
<text x="269.5" y="125.5" transform="rotate(-90 269.5 125.5)">2</text>
<text x="273" y="125.5" transform="rotate(-90 273 125.5)">1</text>
<text x="280.1" y="125.5" transform="rotate(-90 280.1 125.5)">2</text>
<text x="283.6" y="125.5" transform="rotate(-90 283.6 125.5)">1</text>
<text x="116.2" y="194.3">2</text>
<text x="117.7" y="196">GND</text>
</g>
</svg>
